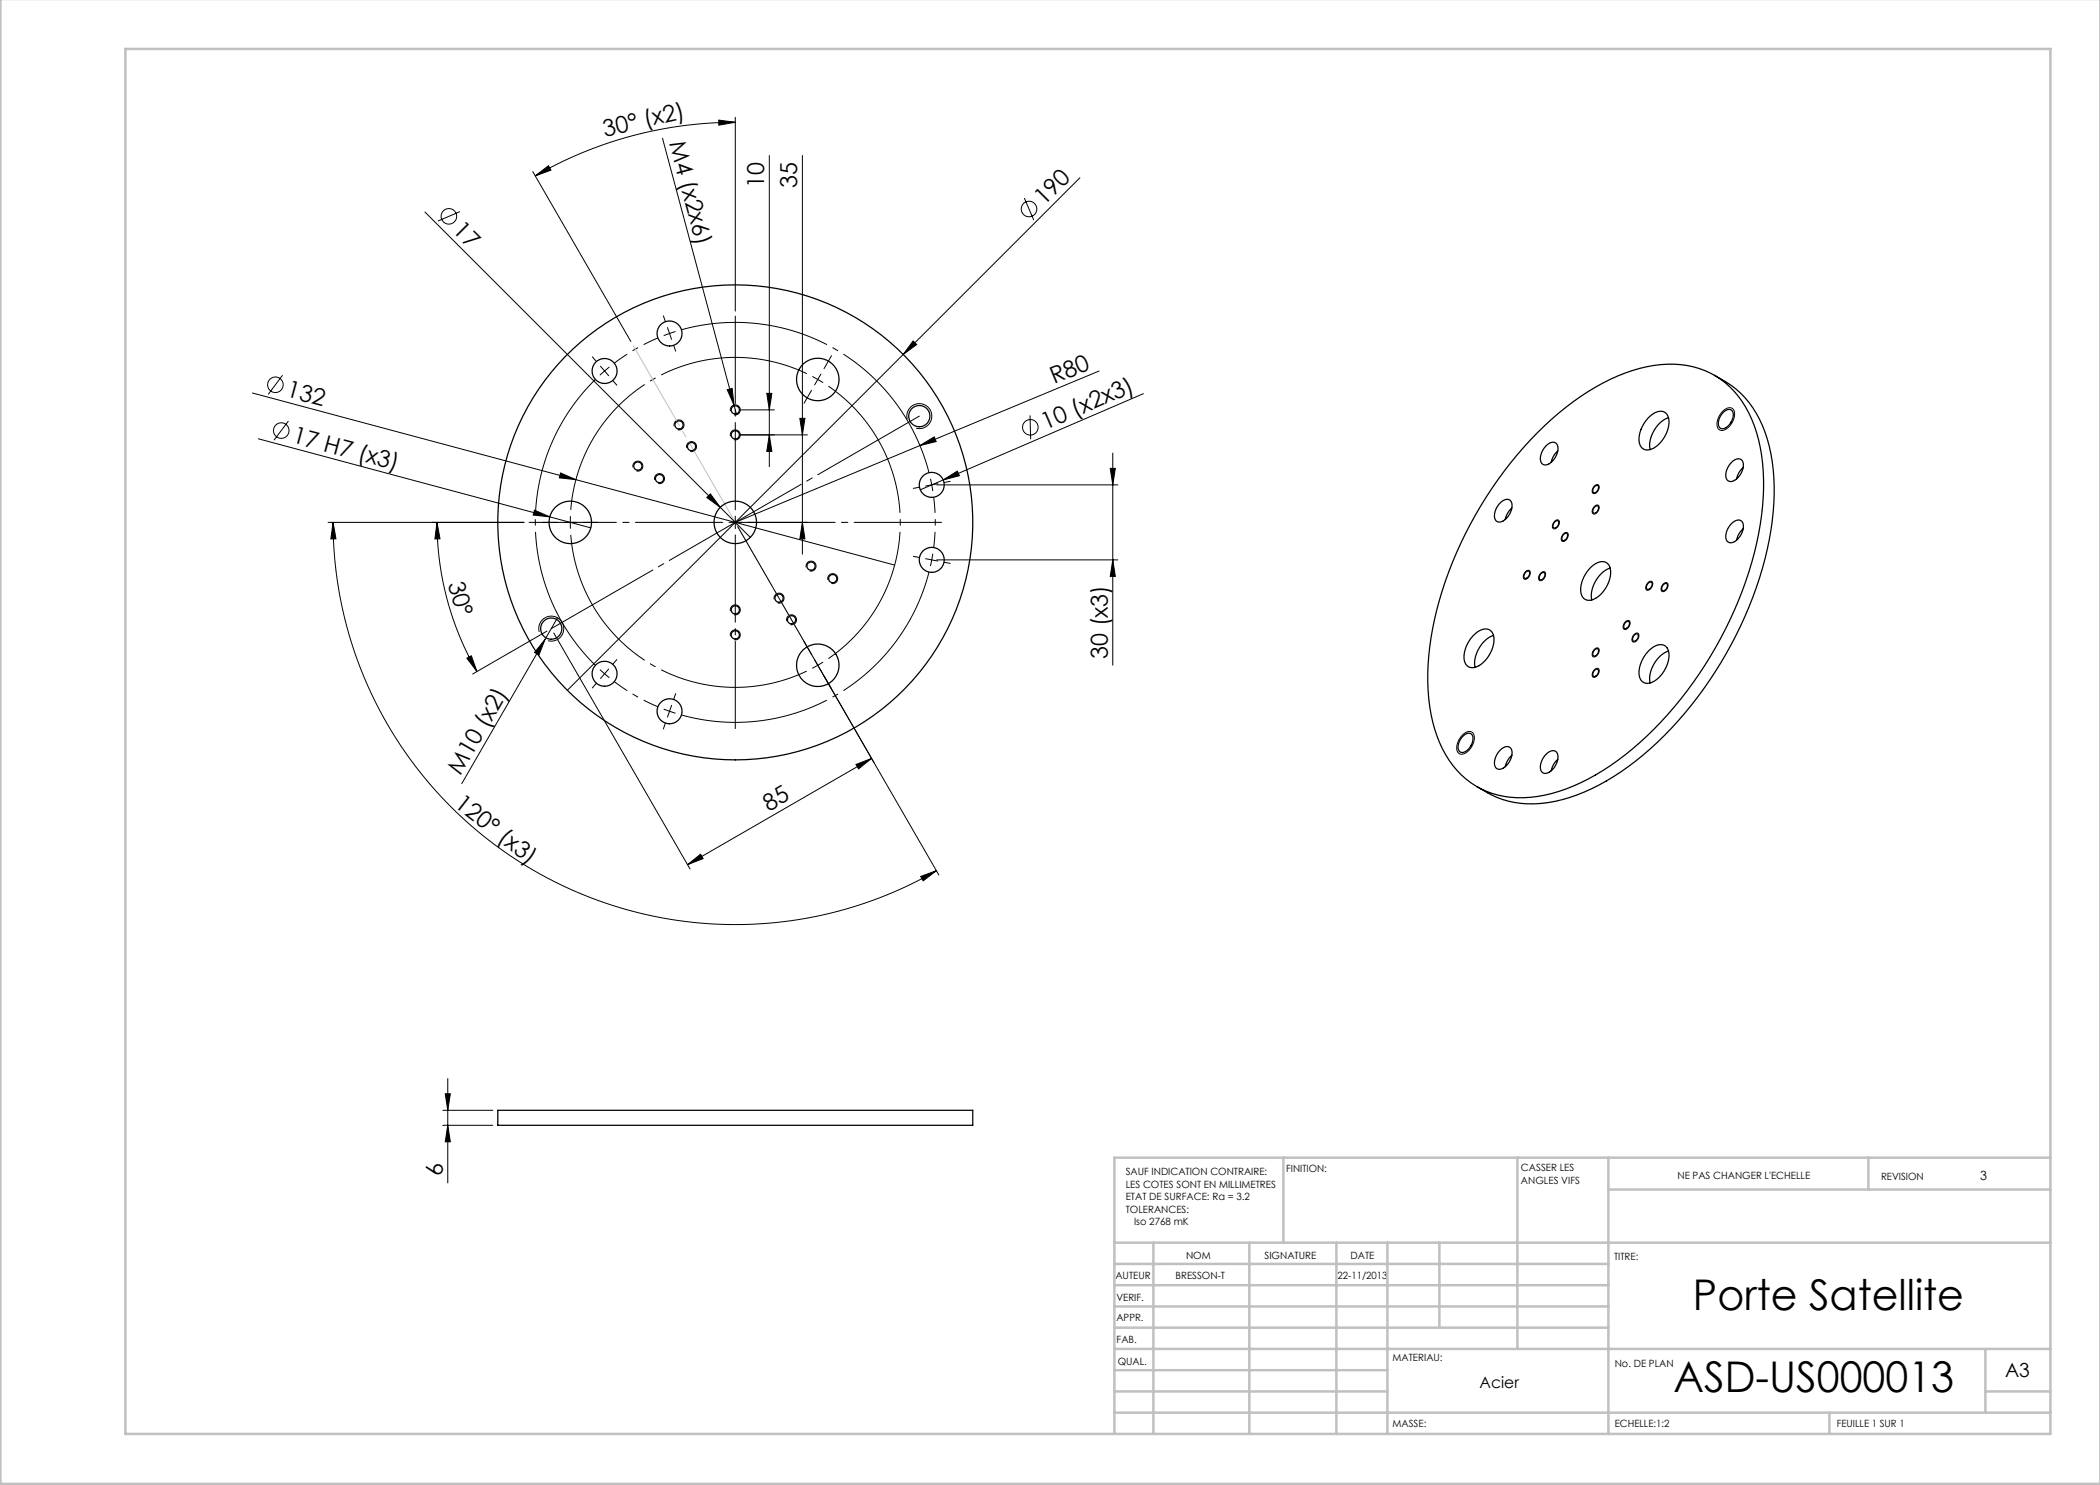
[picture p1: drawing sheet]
<svg xmlns="http://www.w3.org/2000/svg" width="420mm" height="297mm" viewBox="0 0 420 297" stroke-linecap="round" stroke-linejoin="round" font-family="sans-serif">
<g fill="none" stroke="#000" stroke-width=".2">
<path d="M106.5 34.3l19.7 34M107 35.2l2.7-2.1 .5 .9zM132.5 27.7l14.3 53.3M143.7 24l3.4 .5-3.3 .5zM147.1 24.5a80 80 0 0 0-40.1 10.7M147.1 23.5v38.7M153.9 31.1v62.2M160.5 31.1v79.7M204.9 39.6l1.8 4.4M216 35.5l-35.4 35.4M85 42.4l59.1 59.1M92 42.3l-4.4 1.9"/>
<path d="M50.5 78.6l64.7 17.3M56.5 75l-2.9 3.9M120.1 73.3l.8 .9M120.9 74.2l-.9 .8M120.9 74.2l.8 .9M121.9 73.4l-1 .8M145.5 78l.9-.3 .4 3.3zM153.4 78.7h1l-.5 3.3zM180.6 70.9l-67.1 67.2M182.6 68.2l.7 .7-2.7 2zM219.8 74.2l-72.7 30.3M228.7 78.7l-40.1 17.3"/>
<path d="M51.7 87.8l58.3 15.6M57.7 84.2l-2.9 3.8M112.1 94.6l3.1 1.3-3.3-.3zM115.2 95.9l63.7 17.1M126.6 93.5a1 1 0 0 1 .9-1.3 1 1 0 0 1 1.1 1.1 1 1 0 0 1-1.3 .9M130.9 96a1 1 0 0 1 .9-1.3 1 1 0 0 1 1.1 1.1 1 1 0 0 1-1.3 .9M134.8 85.2a1 1 0 0 1 .9-1.2 1 1 0 0 1 1.1 1.1 1 1 0 0 1-1.3 .9M137.3 89.6a1 1 0 0 1 .9-1.3 1 1 0 0 1 1.1 1.1 1 1 0 0 1-1.3 .9M141.4 99.5l.7-.7 2 2.7zM146.1 82.2a1 1 0 0 1 .9-1.2 1 1 0 0 1 1.1 1.1 1 1 0 0 1-1.3 .8M146.1 87.2a1 1 0 0 1 .9-1.2 1 1 0 0 1 1.1 1.1 1 1 0 0 1-1.3 .8M146.8 81l.5 1.9"/>
<path d="M148.1 82h6.8M148.1 87h13.4M153.9 87l.5 3.3h-1zM160 83.7h1l-.5 3.3zM181.4 83.9a2.5 2.5 0 0 1 2.2-3.2 2.5 2.5 0 0 1 2.8 2.7 2.5 2.5 0 0 1-3.2 2.2M184 89.1l2.8-1.7 .4 .9zM187.3 97h36.3M188.6 96l2.9-1.8 .4 .9zM188.6 96l-4.5 2M206 83.1l.1 4.8M222 93.7h1.1l-.5 3.3zM222.6 90.6v42.4"/>
<path d="M318.9 97.2a.53 .53 0 0 1 .8-.2 .53 .53 0 0 1 .1 .8 .84 .84 0 0 1-1.3 .7v-.6zM344.5 82.3a1.33 1.33 0 0 1 2.3-.2 3.3 3.3 0 0 1-2.5 4 1.45 1.45 0 0 1-.8-2.1l.5-1zM65.6 104.5h39.2M66.6 104.5l.6 3.3h-1zM66.6 104.5a80.4 80.4 0 0 0 120.7 69.6M87.4 104.5l.6 3.3h-1zM87.4 104.5a59.7 59.7 0 0 0 8 29.8M106.9 102l3.1 1.4-3.4-.4zM110 103.4l8.2 2.2M144.1 101.5l6 6M147.6 105.3l27.2 47.3M148.1 104.5h13.4"/>
<path d="M154.8 119.9a1 1 0 0 1 .9-1.3 1 1 0 0 1 1.1 1.1 1 1 0 0 1-1.3 .9M160.5 104.5l.5 3.3h-1zM161.2 113.5a1 1 0 0 1 .9-1.3 1 1 0 0 1 1.1 1.1 1 1 0 0 1-1.2 .9M165.6 116a1 1 0 0 1 .9-1.3 1 1 0 0 1 1 1.1 1 1 0 0 1-1.2 .9M187.3 112h36.3M222.6 112l.5 3.3h-1.1zM305.2 114.3a.53 .53 0 0 1 .7-.2 .53 .53 0 0 1 .1 .8 .84 .84 0 0 1-1.3 .8v-.7zM308.2 114.6a.53 .53 0 0 1 .8-.2 .53 .53 0 0 1 .1 .8 .84 .84 0 0 1-1.3 .7v-.6zM311 104.2a.53 .53 0 0 1 .8-.1 .53 .53 0 0 1 0 .7 .84 .84 0 0 1-1.3 .8v-.7zM312.7 106.7a.53 .53 0 0 1 .8-.1 .53 .53 0 0 1 .1 .8 .84 .84 0 0 1-1.3 .7v-.7zM318.9 101.2a.53 .53 0 0 1 .8-.1 .53 .53 0 0 1 .1 .8 .84 .84 0 0 1-1.3 .7v-.7zM329.7 116.5a.53 .53 0 0 1 .7-.2 .53 .53 0 0 1 .1 .8 .84 .84 0 0 1-1.3 .8v-.7z"/>
<path d="M332.7 116.8a.53 .53 0 0 1 .8-.2 .53 .53 0 0 1 .1 .8 .84 .84 0 0 1-1.3 .7v-.6zM93.4 131.6l.9-.4 1.1 3.1zM107.8 126.4a2.5 2.5 0 0 1 2.2-3.2 2.5 2.5 0 0 1 2.7 2.7 2.5 2.5 0 0 1-3.1 2.2M109 127.9l-1.2 3.1-.9-.5zM109.4 126.2l-14.9 8.6M110.8 126.6l27.2 47.2M111.5 123.6l-19.2 33.1M146.1 127.2a1 1 0 0 1 .9-1.2 1 1 0 0 1 1.1 1.1 1 1 0 0 1-1.3 .8M146.1 122.2a1 1 0 0 1 .9-1.2 1 1 0 0 1 1.1 1.1 1 1 0 0 1-1.3 .8M157.3 124.2a1 1 0 0 1 .9-1.2 1 1 0 0 1 1.1 1 1 1 0 0 1-1.3 .9M164.1 133.9l23.7 41.1M318.9 133.9a.53 .53 0 0 1 .8-.2 .53 .53 0 0 1 .1 .8 .84 .84 0 0 1-1.3 .8v-.7z"/>
<path d="M318.9 129.8a.53 .53 0 0 1 .8-.1 .53 .53 0 0 1 .1 .8 .84 .84 0 0 1-1.3 .7v-.7zM325.1 124.3a.53 .53 0 0 1 .8-.1 .53 .53 0 0 1 .1 .8 .84 .84 0 0 1-1.3 .7v-.7zM326.9 126.8a.53 .53 0 0 1 .8-.1 .53 .53 0 0 1 0 .8 .84 .84 0 0 1-1.3 .7v-.7zM171.2 152.9l3.1-1.2-2.6 2.1zM174.3 151.7l-36.8 21.2M292.5 147a1.33 1.33 0 0 1 2.2-.2 3.3 3.3 0 0 1-2.5 4 1.45 1.45 0 0 1-.7-2.1l.4-1zM137.5 172.9l2.6-2.1 .5 .9zM184.1 175.3l3.2-1.2-2.7 2.1zM89 218.8h1.1l-.5 3.3zM89.6 215.7v20.9M88.6 222.1h10M88.6 225.1h10"/>
<path d="M89.6 225.1l.5 3.3h-1.1z"/>
<circle cx="89.8" cy="43.3" r="1.56"/>
<circle cx="205.8" cy="41.8" r="1.56"/>
<circle cx="55.1" cy="77" r="1.56"/>
<circle cx="56.3" cy="86.1" r="1.56"/>
<circle cx="206.1" cy="85.5" r="1.56"/>
</g>
<g fill="none" stroke="#000" stroke-width=".2" stroke-dasharray="30.5 1.3 1.3 1.3" stroke-linecap="butt">
<path d="M133.9 66.7l-1.2 .4M133.9 66.7l1.2-.4M163.6 75.9l-1.1-.6M163.6 75.9l1 .6M186.3 97l-.2-1.2M186.3 97l.3 1.2M114.1 104.5v1.2M114.1 104.5v-1.3M186.3 112l.3-1.3M186.3 112l-.2 1.2M120.9 134.8l1 .8M120.9 134.8l-.9-.9"/>
<path d="M163.6 133.1l1-.7M163.6 133.1l-1.1 .6M133.9 142.3l1.2 .3M133.9 142.3l-1.2-.5"/>
</g>
<path d="M119.1 75.9a40 40 0 0 0 0 57.2M185.8 94.5a40 40 0 0 0-49.5-28.5M136.3 143a40 40 0 0 0 49.5-28.6" fill="none" stroke="#000" stroke-width=".2" stroke-dasharray="30.5 1.3 1.3 1.3" stroke-dashoffset=".5" stroke-linecap="butt"/>
<path d="M131.6 67.6a40 40 0 0 0-8.7 5M186.7 109.5a40 40 0 0 0 0-10.1M122.9 136.3a40 40 0 0 0 8.7 5.1" fill="none" stroke="#000" stroke-width=".2" stroke-dasharray="30.5 1.3 1.3 1.3" stroke-dashoffset="27.3" stroke-linecap="butt"/>
<path d="M161.3 74.7a33 33 0 0 0-47.1 27.3M114.2 107a33 33 0 0 0 47.1 27.2M165.7 131.7a33 33 0 0 0 0-54.5" fill="none" stroke="#000" stroke-width=".2" stroke-dasharray="30.5 1.3 1.3 1.3" stroke-dashoffset=".3" stroke-linecap="butt"/>
<path d="M183.9 83.2l-73.6 42.5" fill="none" stroke="#000" stroke-width=".2" stroke-dasharray="30.5 1.3 1.3 1.3" stroke-dashoffset="7"/>
<path d="M147.1 104.5l16.5 28.6" fill="none" stroke="#c0c0c0" stroke-width=".2" stroke-dasharray="30.5 1.3 1.3 1.3" stroke-dashoffset="15.9"/>
<path d="M147.1 104.5l-20.4-35.3" fill="none" stroke="#c0c0c0" stroke-width=".2" stroke-dasharray="30.5 1.3 1.3 1.3" stroke-dashoffset="12"/>
<g fill="none" stroke="#c0c0c0" stroke-width=".5">
<path d="M.1 -.1v296.9h419.9M25.1 9.8h385v277h-385zM256.7 231.5v17M303.5 231.5v38.3M321.7 231.5v55.3M321.7 237.9h88.4M373.7 231.5v6.4M410.1 231.5h-187.2v55.3M222.9 248.5h187.2M222.9 257h98.8M222.9 252.8h98.8M230.7 248.5v38.3"/>
<path d="M249.9 248.5v38.3M267.3 248.5v38.3M277.5 248.5v38.3M287.9 248.5v17M222.9 265.5h98.8M222.9 261.3h98.8M222.9 278.3h54.6M222.9 274h54.6M222.9 269.8h187.2M397.1 278.3h13M397.1 269.8v12.7M222.9 282.5h187.2"/>
<path d="M365.9 282.5v4.3"/>
</g>
<g fill="none" stroke="#000" stroke-width=".2" stroke-dasharray="30.5 1.3 1.3 1.3">
<path d="M119.3 72.3l-.8-.9M122.6 76.1l.8 .9M133.1 64.3l-.4-1.1M133.9 66.7l-.4-1.2M133.9 66.7l.4 1.2M134.7 69.1l.4 1.1M162.3 78.1l-1.5 2.6M163.6 75.9l.6-1.1M163.6 75.9l-.7 1.1M164.8 73.7l1.5-2.6M183.9 97.4l-1.2 .3M186.3 97l1.3-.3"/>
<path d="M186.3 97l-1.2 .2M188.8 96.5l1.2-.2M111.6 104.5h-3M114.1 104.5h-1.3M114.1 104.5h1.2M116.6 104.5h3M147.1 104.5v-1.3M147.1 104.5h-1.3M147.1 104.5v1.2M147.1 104.5h1.2M183.9 111.5l-1.2-.2M186.3 112l1.3 .2"/>
<path d="M186.3 112l-1.2-.3M188.8 112.4l1.2 .3M119.3 136.6l-.8 1M120.9 134.8l-.8 .9M120.9 134.8l.8-1M122.6 132.9l.8-1M134.7 139.9l.4-1.2M162.3 130.9l-1.5-2.6M163.6 133.1l.6 1M163.6 133.1l-.7-1.1M164.8 135.2l1.5 2.6M133.1 144.6l-.4 1.2"/>
<path d="M133.9 142.3l-.4 1.1M133.9 142.3l.4-1.2"/>
</g>
<path d="M144.6 104.5h-38.8M147.1 102v-38.8M147.1 107v38.7M149.6 104.5h38.7" fill="none" stroke="#000" stroke-width=".2" stroke-dasharray="30.5 1.3 1.3 1.3" stroke-dashoffset="13"/>
<g fill="#000">
<path d="M182.6 68.2l.7 .7-2.7 2zM112.1 94.6l3.1 1.3-3.3-.3zM145.5 78l.9-.3 .4 3.3zM184 89.1l2.8-1.7 .4 .9zM188.6 96l2.9-1.8 .4 .9zM106.9 102l3.1 1.4-3.4-.4zM141.4 99.5l.7-.7 2 2.7zM109 127.9l-1.2 3.1-.9-.5z"/>
<path d="M143.7 24l3.4 .5-3.3 .5zM107 35.2l2.7-2.1 .5 .9z"/>
<path d="M153.4 78.7h1l-.5 3.3zM153.9 87l.5 3.3h-1z"/>
<path d="M160 83.7h1l-.5 3.3zM160.5 104.5l.5 3.3h-1zM89 218.8h1.1l-.5 3.3zM89.6 225.1l.5 3.3h-1.1z"/>
<path d="M222 93.7h1.1l-.5 3.3zM222.6 112l.5 3.3h-1.1z"/>
<path d="M66.6 104.5l.6 3.3h-1zM184.1 175.3l3.2-1.2-2.7 2.1z"/>
<path d="M87.4 104.5l.6 3.3h-1zM93.4 131.6l.9-.4 1.1 3.1z"/>
<path d="M171.2 152.9l3.1-1.2-2.6 2.1zM137.5 172.9l2.6-2.1 .5 .9z"/>
</g>
<g fill="none" stroke="#000" stroke-width=".25">
<path d="M342.9 75.1a19.8 19.8 0 0 1 11 14.2 48.7 48.7 0 0 1-1.4 24.3 78.1 78.1 0 0 1-25.3 38.6 37.8 37.8 0 0 1-19 8.5 18.7 18.7 0 0 1-12.8-3.4M307.5 86.5a47.2 47.2 0 0 1 20.4-12.8 19.1 19.1 0 0 1 16.3 2.2 21.1 21.1 0 0 1 7.9 13.6 51.6 51.6 0 0 1-2.3 24.8 77.9 77.9 0 0 1-24.8 36.7 37.8 37.8 0 0 1-18.9 8.5 17.1 17.1 0 0 1-18.2-11 37.4 37.4 0 0 1-2-19.1 77.7 77.7 0 0 1 21.6-42.9zM309.2 89.2l.3-.3a1.2 1.2 0 0 1 1.6-.4 1.2 1.2 0 0 1 .5 1.6 3.2 3.2 0 0 1-2.7 2.9 1.43 1.43 0 0 1-.7-2.1l.4-.9zM311.6 90.2l-.9 1-.5 1.3M318.9 97.3a.46 .46 0 0 1 .7-.1 1.03 1.03 0 0 1-.8 1.4 .85 .85 0 0 1 .1-1.3zM329.9 83.3a2.48 2.48 0 0 1 3.2-.7 3.5 3.5 0 0 1 .3 3.8 5.3 5.3 0 0 1-3.9 3.6 1.89 1.89 0 0 1-1.7-2.4 6.8 6.8 0 0 1 2.1-4.3zM333.7 83.5a6.1 6.1 0 0 0-3.7 6.4M344.5 82.6l.3-.3a1.01 1.01 0 0 1 1.3-.4 1.01 1.01 0 0 1 .6 1.2 2.7 2.7 0 0 1-2.4 2.6 1.62 1.62 0 0 1-.3-2.4zM346.2 92.5l.4-.3a1.2 1.2 0 0 1 1.6-.3 1.2 1.2 0 0 1 .4 1.5 3.2 3.2 0 0 1-2.7 2.9 1.43 1.43 0 0 1-.6-2.1l.4-.9zM346.3 84.3l-.1 .2M348.6 93.5l-.8 1-.5 1.3M300 100.6l.3-.3a1.2 1.2 0 0 1 1.6-.3 1.2 1.2 0 0 1 .5 1.5 3.2 3.2 0 0 1-2.7 2.9 1.43 1.43 0 0 1-.7-2.1l.4-.9z"/>
<path d="M302.4 101.6l-.9 1-.5 1.3M305.2 114.4a.46 .46 0 0 1 .7-.1 1.03 1.03 0 0 1-.9 1.4 .85 .85 0 0 1 .2-1.3zM308.2 114.7a.46 .46 0 0 1 .7-.1 1.03 1.03 0 0 1-.9 1.4 .85 .85 0 0 1 .2-1.3zM311 104.4a.46 .46 0 0 1 .7-.2 1.03 1.03 0 0 1-.9 1.4 .85 .85 0 0 1 .2-1.2zM312.7 106.9a.46 .46 0 0 1 .8-.1 1.03 1.03 0 0 1-.9 1.3 .85 .85 0 0 1 .1-1.2zM318.2 113.4a2.48 2.48 0 0 1 3.3-.7 3.5 3.5 0 0 1 .2 3.7 5.3 5.3 0 0 1-3.9 3.7 1.89 1.89 0 0 1-1.7-2.4 6.8 6.8 0 0 1 2.1-4.3zM318.9 101.4a.46 .46 0 0 1 .7-.1 1.03 1.03 0 0 1-.8 1.3 .85 .85 0 0 1 .1-1.2zM322 113.6a6.1 6.1 0 0 0-3.6 6.4M329.6 116.6a.46 .46 0 0 1 .8-.1 1.03 1.03 0 0 1-.9 1.4 .85 .85 0 0 1 .1-1.3zM332.7 116.9a.46 .46 0 0 1 .7-.1 1.03 1.03 0 0 1-.9 1.4 .85 .85 0 0 1 .2-1.3zM346.2 104.8l.4-.3a1.2 1.2 0 0 1 1.6-.4 1.2 1.2 0 0 1 .4 1.6 3.2 3.2 0 0 1-2.7 2.8 1.43 1.43 0 0 1-.6-2.1l.4-.8zM348.6 105.7l-.8 1.1-.5 1.2"/>
<path d="M294.9 126.9a2.48 2.48 0 0 1 3.2-.8 3.5 3.5 0 0 1 .3 3.8 5.3 5.3 0 0 1-3.9 3.6 1.89 1.89 0 0 1-1.7-2.4 6.8 6.8 0 0 1 2.1-4.2zM298.7 127.1a6.1 6.1 0 0 0-3.7 6.4M318.9 134a.46 .46 0 0 1 .7-.1 1.03 1.03 0 0 1-.8 1.4 .85 .85 0 0 1 .1-1.3zM318.9 130a.46 .46 0 0 1 .7-.1 1.03 1.03 0 0 1-.8 1.3 .85 .85 0 0 1 .1-1.2zM325.1 124.5a.46 .46 0 0 1 .7-.1 1.03 1.03 0 0 1-.9 1.3 .85 .85 0 0 1 .2-1.2zM326.9 127a.46 .46 0 0 1 .7-.1 1.03 1.03 0 0 1-.9 1.3 .85 .85 0 0 1 .2-1.2zM329.9 130a2.48 2.48 0 0 1 3.2-.7 3.5 3.5 0 0 1 .3 3.7 5.3 5.3 0 0 1-3.9 3.7 1.89 1.89 0 0 1-1.7-2.4 6.8 6.8 0 0 1 2.1-4.3zM333.7 130.2a6.1 6.1 0 0 0-3.7 6.4M292.5 147.3l.3-.2a1 1 0 0 1 1.3-.4 1 1 0 0 1 .5 1.2 2.7 2.7 0 0 1-2.4 2.6 1.62 1.62 0 0 1-.2-2.4zM294.2 149.1l-.1 .2M300 150.1l.3-.3a1.2 1.2 0 0 1 1.6-.4 1.2 1.2 0 0 1 .5 1.6 3.2 3.2 0 0 1-2.7 2.9 1.43 1.43 0 0 1-.7-2.2l.4-.8zM302.4 151.1l-.9 1-.5 1.2"/>
<path d="M309.2 150.9l.3-.3a1.2 1.2 0 0 1 1.6-.4 1.2 1.2 0 0 1 .5 1.6 3.2 3.2 0 0 1-2.7 2.9 1.43 1.43 0 0 1-.7-2.1l.4-.9zM311.6 151.9l-.9 1-.5 1.3M99.6 222.1h95v3h-95z"/>
<circle cx="120.9" cy="74.2" r="2.5"/>
<circle cx="133.9" cy="66.7" r="2.5"/>
<circle cx="163.6" cy="75.9" r="4.3"/>
<circle cx="127.6" cy="93.2" r=".83"/>
<circle cx="131.9" cy="95.7" r=".83"/>
<circle cx="135.8" cy="85" r=".82"/>
<circle cx="138.3" cy="89.3" r=".82"/>
<circle cx="147.1" cy="87" r=".82"/>
<circle cx="147.1" cy="82" r=".82"/>
<circle cx="183.9" cy="83.2" r="2.12"/>
<circle cx="186.3" cy="97" r="2.5"/>
<circle cx="114.1" cy="104.5" r="4.3"/>
<circle cx="147.1" cy="104.5" r="4.2"/>
<circle cx="147.1" cy="104.5" r="47.5"/>
<circle cx="155.8" cy="119.6" r=".82"/>
<circle cx="162.2" cy="113.2" r=".82"/>
<circle cx="166.5" cy="115.7" r=".83"/>
<circle cx="186.3" cy="112" r="2.5"/>
<circle cx="110.3" cy="125.7" r="2.13"/>
<circle cx="120.9" cy="134.8" r="2.5"/>
<circle cx="147.1" cy="122" r=".82"/>
<circle cx="147.1" cy="127" r=".82"/>
<circle cx="158.3" cy="124" r=".83"/>
<circle cx="163.6" cy="133.1" r="4.3"/>
<circle cx="133.9" cy="142.3" r="2.5"/>
</g>
<g font-size="8.5">
<text x="338.6" y="262.1">Porte Satellite</text>
<text x="334.7" y="278.5">ASD-US000013</text>
</g>
<g font-size="4.7">
<text x="121" y="27.3" transform="rotate(-13 121 27.3)">30° (x2)</text>
<text x="133.8" y="28.6" transform="rotate(75 133.8 28.6)">M4 (x2x6)</text>
<text x="152.9" y="37.6" transform="rotate(-90 152.9 37.6)">10</text>
<text x="159.5" y="37.6" transform="rotate(-90 159.5 37.6)">35</text>
<text x="208.8" y="41.2" transform="rotate(-45 208.8 41.2)">190</text>
<text x="90.4" y="46.3" transform="rotate(45 90.4 46.3)">17</text>
<text x="210.8" y="76.8" transform="rotate(-23 210.8 76.8)">R80</text>
<text x="57.1" y="79.3" transform="rotate(15 57.1 79.3)">132</text>
<text x="58.3" y="88.4" transform="rotate(15 58.3 88.4)">17 H7 (x3)</text>
<text x="209.1" y="86" transform="rotate(-23 209.1 86)">10 (x2x3)</text>
<text x="89.6" y="116.7" transform="rotate(75 89.6 116.7)">30°</text>
<text x="221.5" y="131.7" transform="rotate(-90 221.5 131.7)">30 (x3)</text>
<text x="92.1" y="155.1" transform="rotate(-60 92.1 155.1)">M10 (x2)</text>
<text x="90.7" y="161.3" transform="rotate(38 90.7 161.3)">120° (x3)</text>
<text x="153.7" y="162.4" transform="rotate(-30 153.7 162.4)">85</text>
<text x="88.5" y="235.3" transform="rotate(-90 88.5 235.3)">6</text>
</g>
<text font-size="3.9" x="401" y="275.4">A3</text>
<text font-size="3.2" x="295.9" y="277.7">Acier</text>
<text font-size="2.5" x="396.1" y="235.9">3</text>
<g font-size="2">
<text x="225.1" y="235.1">SAUF INDICATION CONTRAIRE:</text>
<text x="225.1" y="237.6">LES COTES SONT EN MILLIMETRES</text>
<text x="257.2" y="234.4">FINITION:</text>
<text x="304.2" y="234.3">CASSER LES</text>
<text x="304.2" y="236.8">ANGLES VIFS</text>
<text x="335.5" y="235.8">NE PAS CHANGER L'ECHELLE</text>
<text x="376.2" y="236">REVISION</text>
<text x="225.1" y="240.1">ETAT DE SURFACE: Ra = 3.2</text>
<text x="225.1" y="242.6">TOLERANCES:</text>
<text x="226.8" y="245.1">Iso 2768 mK</text>
<text x="237.2" y="251.8">NOM</text>
<text x="252.9" y="251.7">SIGNATURE</text>
<text x="270.1" y="251.7">DATE</text>
<text x="223.1" y="255.9">AUTEUR</text>
<text x="235.1" y="255.9">BRESSON-T</text>
<text x="267.5" y="255.7">22-11/2013</text>
<text x="322.8" y="252">TITRE:</text>
<text x="223.3" y="260.1">VERIF.</text>
<text x="223.3" y="264.2">APPR.</text>
<text x="223.3" y="268.6">FAB.</text>
<text x="223.5" y="272.9">QUAL.</text>
<text x="278.5" y="272.3">MATERIAU:</text>
<text x="323" y="273.4">No. DE PLAN</text>
<text x="278.5" y="285.3">MASSE:</text>
<text x="323" y="285.4">ECHELLE:1:2</text>
<text x="367.4" y="285.4">FEUILLE 1 SUR 1</text>
</g>
</svg>
